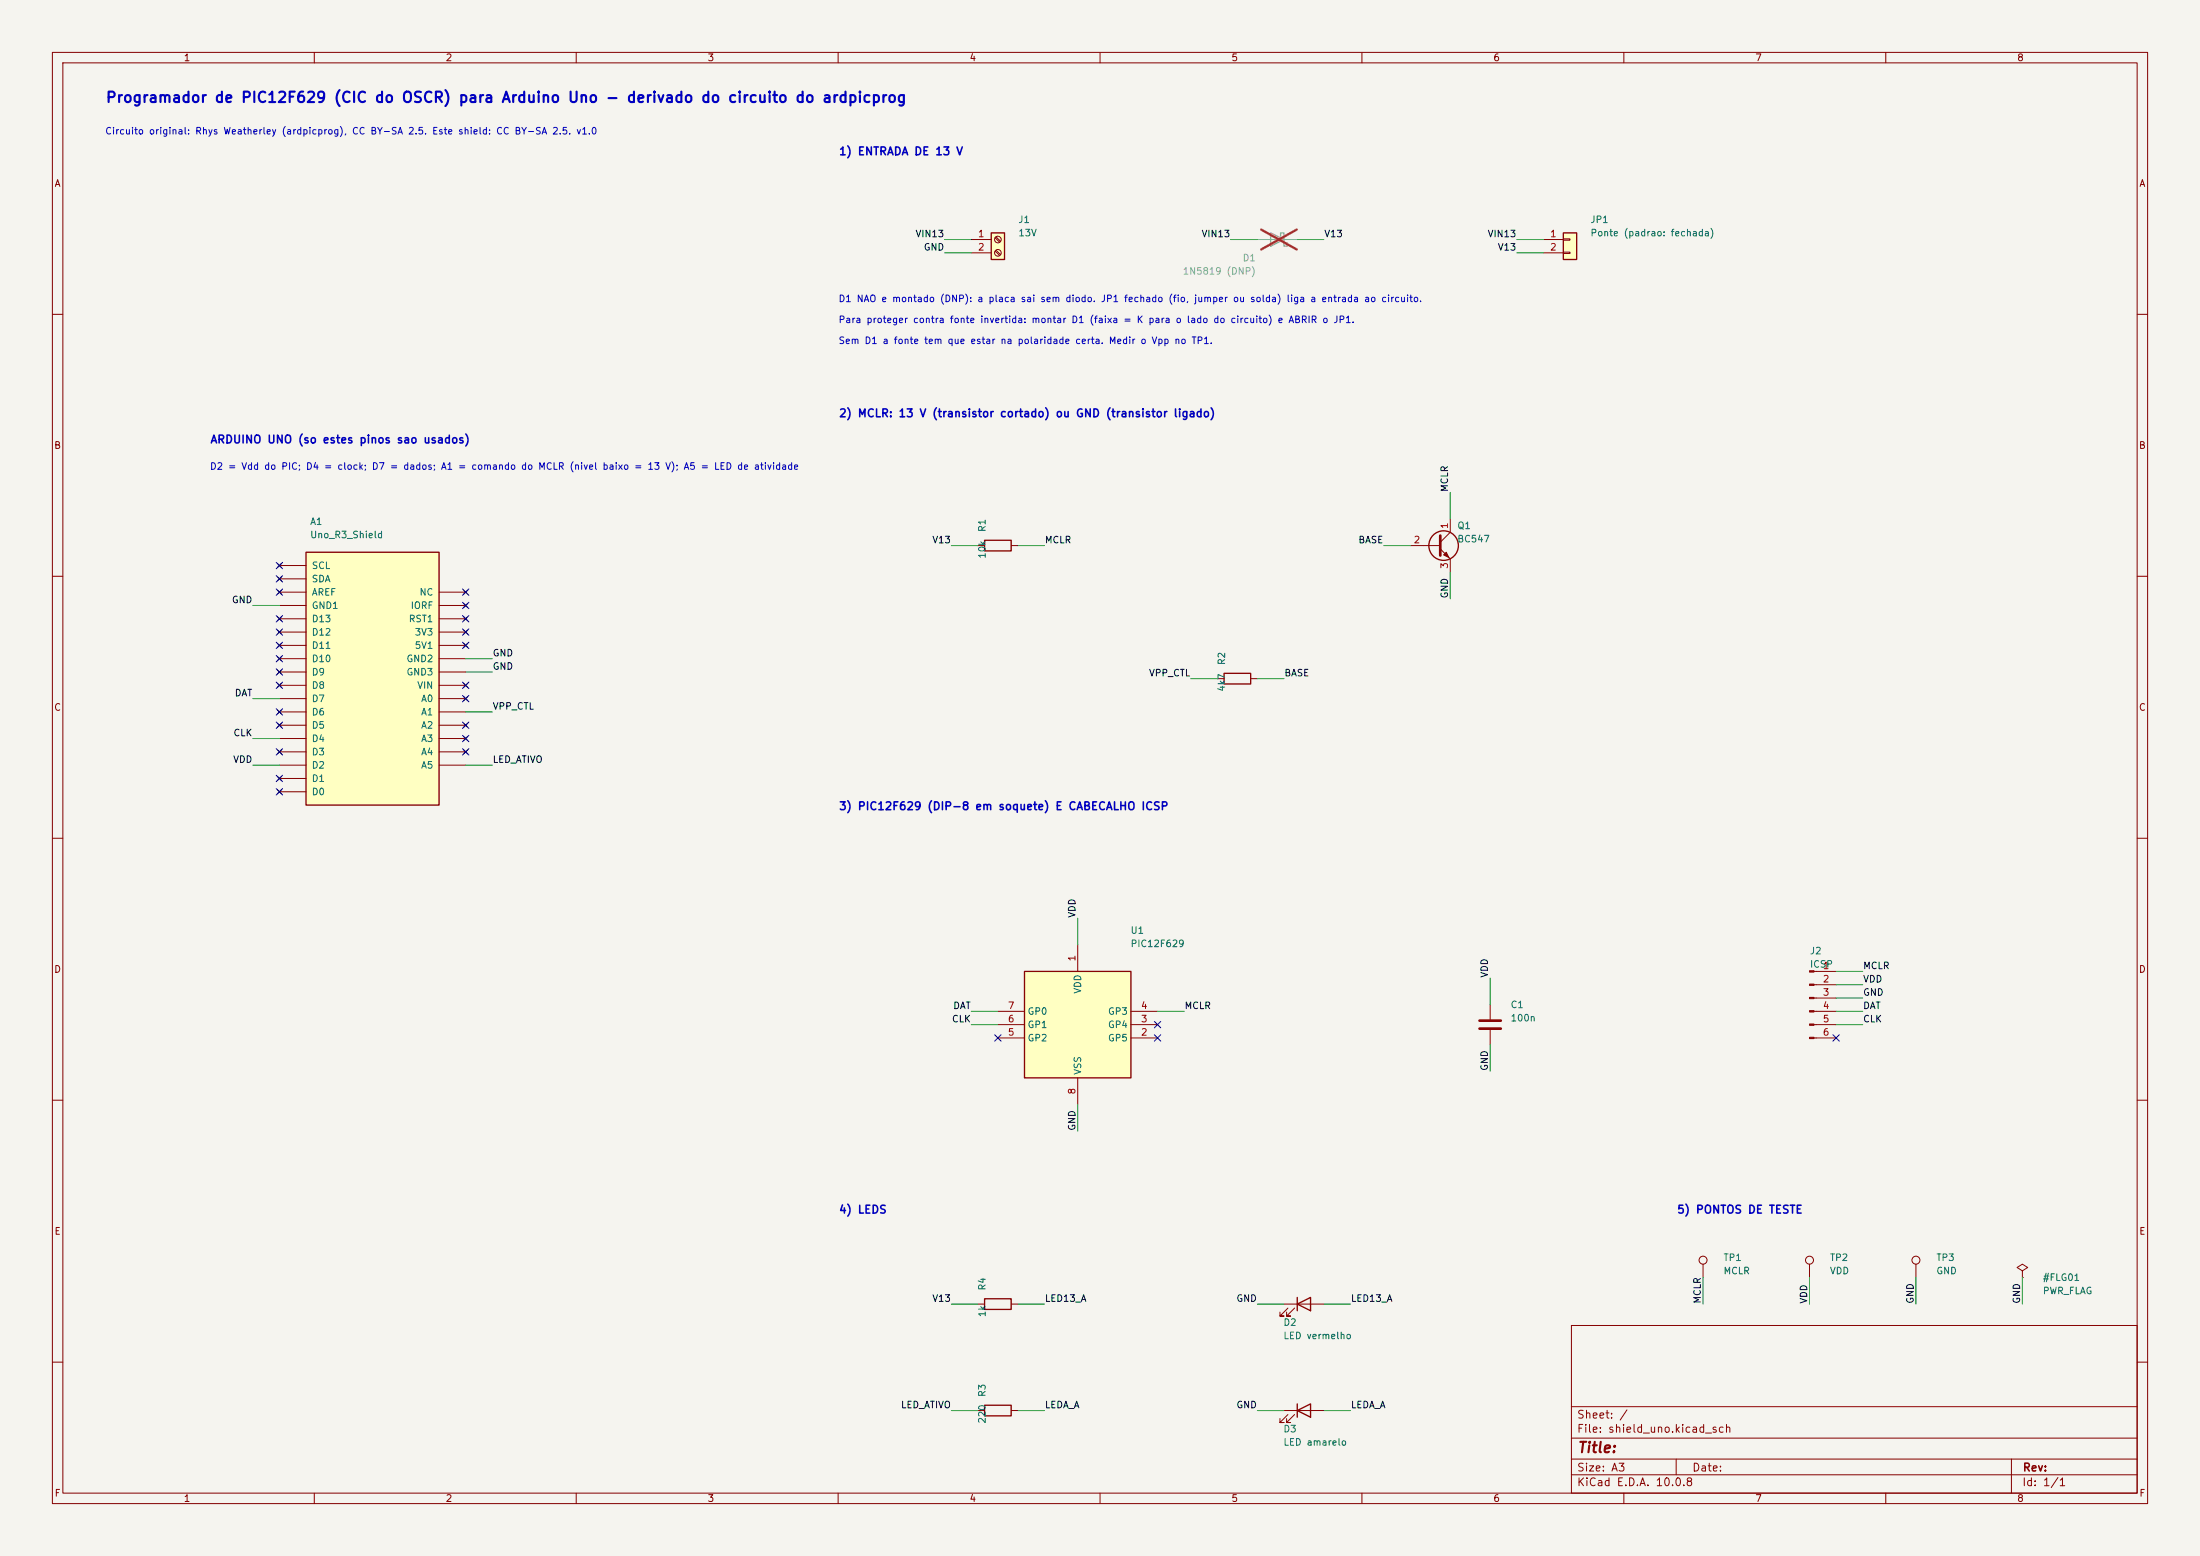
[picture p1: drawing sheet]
<svg xmlns="http://www.w3.org/2000/svg" width="420mm" height="297mm" viewBox="0 0 420 297" stroke-linecap="round" stroke-linejoin="round" font-family="sans-serif">
<path d="M0 0h420v297h-420z" fill="#f5f4ef" stroke="#f5f4ef" stroke-width=".19"/>
<g fill="none" stroke="#840000" stroke-width=".19">
<path d="M10 10h400v277h-400zM12 12h396v273h-396zM60 10v2M110 10v2M160 10v2M210 10v2M260 10v2M310 10v2M360 10v2M10 60h2M408 60h2M10 110h2"/>
<path d="M408 110h2M232.4 129.5h1.3M238.8 129.5h1.2M10 160h2M408 160h2M10 210h2M408 210h2M245.1 248.9h7.6M245.9 249.7l-1.6 1.5h.8h-.8v-.8M247.1 249.7l-1.5 1.5h.8h-.8v-.8M300 253h108v32h-108zM345.4 241.3v2.5"/>
<path d="M365.8 241.3v2.5M386.1 242.6l1-.7-1-.6-1 .6 1 .7v1.2M386.1 243.8h.1M10 260h2M300 278.5h108M300 274.5h108M300 268.5h108M320 278.5v3M384 278.5v6.5M408 260h2M60 285v2M110 285v2"/>
<path d="M160 285v2M210 285v2M260 285v2M300 281.5h108M310 285v2M360 285v2"/>
<circle cx="345.4" cy="240.5" r=".76"/>
<circle cx="365.8" cy="240.5" r=".76"/>
</g>
<path d="M233.7 128.5h5.1v2.1h-5.1zM247.6 248.9l2.6-1.3v2.6zM247.6 247.6v2.6" fill="none" stroke="#840000" stroke-width=".25"/>
<path d="M58.4 105.4h25.4v48.3h-25.4z" fill="#ffffc2"/>
<path d="M58.4 105.4h25.4v48.3h-25.4z" fill="none" stroke="#840000" stroke-width=".25"/>
<g fill="none" stroke="#840000" stroke-width=".19">
<path d="M53 112.6l.7 .8M53 117.7l.7 .8M53 107.6l.7 .7M53 110.1l.7 .8M53.3 113h5.1M53.3 118.1h5.1M53.3 115.6h5.1M53.3 108h5.1M53.3 110.5h5.1M53.7 112.6l-.7 .8M53.7 117.7l-.7 .8M53.7 107.6l-.7 .7"/>
<path d="M53.7 110.1l-.7 .8M83.8 113h5.1M83.8 118.1h5.1M83.8 115.6h5.1M88.5 115.2l.8 .8M88.5 112.6l.8 .8M88.5 117.7l.8 .8M89.3 115.2l-.8 .8M89.3 112.6l-.8 .8M89.3 117.7l-.8 .8M53 138l.7 .8M53 135.5l.7 .8"/>
<path d="M53 130.4l.7 .8M53 127.9l.7 .8M53 125.3l.7 .8M53 122.8l.7 .8M53 120.3l.7 .7M53.3 120.7h5.1M53.3 123.2h5.1M53.3 133.4h5.1M53.3 135.9h5.1M53.3 138.4h5.1M53.3 130.8h5.1M53.3 128.3h5.1"/>
<path d="M53.3 125.7h5.1M53.7 138l-.7 .8M53.7 135.5l-.7 .8M53.7 130.4l-.7 .8M53.7 127.9l-.7 .8M53.7 125.3l-.7 .8M53.7 122.8l-.7 .8M53.7 120.3l-.7 .7M83.8 120.7h5.1M83.8 123.2h5.1M83.8 133.4h5.1M83.8 135.9h5.1"/>
<path d="M83.8 138.4h5.1M83.8 130.8h5.1M83.8 128.3h5.1M83.8 125.7h5.1M88.5 120.3l.8 .7M88.5 122.8l.8 .8M88.5 133l.8 .7M88.5 138l.8 .8M88.5 130.4l.8 .8M89.3 120.3l-.8 .7M89.3 122.8l-.8 .8M89.3 133l-.8 .7"/>
<path d="M89.3 138l-.8 .8M89.3 130.4l-.8 .8M53 150.7l.7 .8M53 148.2l.7 .8M53 143.1l.7 .8M53.3 141h5.1M53.3 143.5h5.1M53.3 146.1h5.1M53.3 151.1h5.1M53.3 148.6h5.1M53.7 150.7l-.7 .8M53.7 148.2l-.7 .8"/>
<path d="M53.7 143.1l-.7 .8M83.8 141h5.1M83.8 143.5h5.1M83.8 146.1h5.1M88.5 140.6l.8 .8M88.5 143.1l.8 .8M89.3 140.6l-.8 .8M89.3 143.1l-.8 .8"/>
</g>
<path d="M195.6 185.4h20.3v20.3h-20.3z" fill="#ffffc2"/>
<g fill="none" stroke="#840000" stroke-width=".25">
<path d="M188 103.1h5v2.1h-5zM195.6 185.4h20.3v20.3h-20.3zM188 247.9h5v2h-5z"/>
<circle cx="275.6" cy="104.1" r="2.82"/>
</g>
<g fill="none" stroke="#840000" stroke-width=".19">
<path d="M276.9 99.1v2.5l-1.9 1.9M186.7 104.1h1.3M193 104.1h1.3M269.2 104.1h5.8M275 104.8l1.9 1.9v2.5M190.5 198.1h5.1M190.5 195.6h5.1M190.5 193h5.1M205.7 180.3v5.1M215.9 198.1h5.1M215.9 195.6h5.1M215.9 193h5.1"/>
<path d="M205.7 205.7v5.1M186.7 248.9h1.3M193 248.9h1.3M325.1 241.3v2.5"/>
<circle cx="325.1" cy="240.5" r=".76"/>
</g>
<path d="M275 102.2v3.8" fill="none" stroke="#840000" stroke-width=".51"/>
<path d="M276.1 105.4l.5 1-1-.5z" fill="#840000" stroke="#840000" stroke-width=".19"/>
<path d="M242.6 44.5l2.5 1.2-2.5 1.3zM244.5 45.1v-.6h.6v2.5h.6v-.6" fill="none" stroke="#9c9b98" stroke-width=".25"/>
<path d="M240 45.7h7.6" fill="none" stroke="#9c9b98" stroke-width=".19"/>
<path d="M240.8 43.8l6.7 3.8M247.5 43.8l-6.7 3.8" fill="none" stroke="#e12e31" stroke-width=".46"/>
<path d="M189.2 44.5h2.6v5h-2.6z" fill="#ffffc2"/>
<path d="M189.2 44.5h2.6v5h-2.6zM188 268.2h5v2.1h-5z" fill="none" stroke="#840000" stroke-width=".25"/>
<g fill="none" stroke="#840000" stroke-width=".19">
<path d="M185.4 45.7h3.8M185.4 48.3h3.8M190 45.4l.8 .8M190 47.9l.8 .9M190.1 45.2l.9 .9M190.1 47.8l.9 .8M346.3 185.4h4.2M346.3 188h4.2M346.3 190.5h4.2M346.3 193h4.2M346.3 195.6h4.2M346.3 198.1h4.2"/>
<path d="M186.7 269.2h1.3M193 269.2h1.3"/>
<circle cx="190.5" cy="45.7" r=".63"/>
<circle cx="190.5" cy="48.3" r=".63"/>
</g>
<g fill="#840000" stroke="#840000" stroke-width=".19">
<path d="M345.4 185.3h.9v.2h-.9z"/>
<path d="M345.4 187.8h.9v.3h-.9z"/>
<path d="M345.4 190.4h.9v.2h-.9z"/>
<path d="M345.4 192.9h.9v.3h-.9z"/>
<path d="M345.4 195.5h.9v.2h-.9z"/>
<path d="M345.4 198h.9v.2h-.9z"/>
</g>
<path d="M298.4 44.5h2.6v5h-2.6z" fill="#ffffc2"/>
<path d="M298.4 44.5h2.6v5h-2.6zM247.6 269.2l2.6-1.2v2.5zM247.6 268v2.5" fill="none" stroke="#840000" stroke-width=".25"/>
<path d="M294.6 45.7h3.8M294.6 48.3h3.8M298.4 45.6h1.3v.2h-1.3zM298.4 48.1h1.3v.3h-1.3zM284.5 191.8v2.8M284.5 196.6v2.8M245.1 269.2h7.6M245.9 270l-1.6 1.5h.8h-.8v-.7M247.1 270l-1.5 1.5h.8h-.8v-.7" fill="none" stroke="#840000" stroke-width=".19"/>
<path d="M282.4 194.8h4.1M282.4 196.3h4.1" fill="none" stroke="#840000" stroke-width=".51"/>
<g fill="none" stroke="#009600" stroke-width=".19">
<path d="M180.3 45.7h5.1M180.3 48.3h5.1M234.9 45.7h5.1M247.6 45.7h5.1M289.6 45.7h5M289.6 48.3h5M276.9 94v5.1M48.3 115.6h5M181.6 104.1h5.1M194.3 104.1h5.1M264.2 104.1h5M276.9 109.2v5.1"/>
<path d="M48.3 133.4h5M88.9 135.9h5.1M88.9 125.7h5.1M88.9 128.3h5.1M227.3 129.5h5.1M240 129.5h5.1M48.3 146.1h5M48.3 141h5M88.9 146.1h5.1M205.7 175.3v5M185.4 193h5.1M185.4 195.6h5.1"/>
<path d="M221 193h5.1M284.5 186.7v5.1M284.5 199.4v5.1M350.5 193h5.1M350.5 195.6h5.1M350.5 185.4h5.1M350.5 190.5h5.1M350.5 188h5.1M205.7 210.8v5.1M181.6 248.9h5.1M194.3 248.9h5.1M240 248.9h5.1"/>
<path d="M252.7 248.9h5.1M325.1 243.8v5.1M345.4 243.8v5.1M365.8 243.8v5.1M386.1 243.8v5.1M181.6 269.2h5.1M194.3 269.2h5.1M240 269.2h5.1M252.7 269.2h5.1"/>
</g>
<g fill="none" stroke="#000084" stroke-width=".19">
<path d="M52.7 107.3l1.2 1.3M52.7 109.9l1.2 1.2M52.7 117.5l1.2 1.2M52.7 112.4l1.2 1.2M53.9 107.3l-1.2 1.3M53.9 109.9l-1.2 1.2M53.9 117.5l-1.2 1.2M53.9 112.4l-1.2 1.2M88.3 117.5l1.2 1.2M88.3 115l1.2 1.2M88.3 112.4l1.2 1.2M89.5 117.5l-1.2 1.2"/>
<path d="M89.5 115l-1.2 1.2M89.5 112.4l-1.2 1.2M52.7 137.8l1.2 1.2M52.7 135.3l1.2 1.2M52.7 120l1.2 1.3M52.7 127.7l1.2 1.2M52.7 125.1l1.2 1.2M52.7 122.6l1.2 1.2M52.7 130.2l1.2 1.2M53.9 137.8l-1.2 1.2M53.9 135.3l-1.2 1.2M53.9 120l-1.2 1.3"/>
<path d="M53.9 127.7l-1.2 1.2M53.9 125.1l-1.2 1.2M53.9 122.6l-1.2 1.2M53.9 130.2l-1.2 1.2M88.3 130.2l1.2 1.2M88.3 122.6l1.2 1.2M88.3 132.7l1.2 1.3M88.3 137.8l1.2 1.2M88.3 120l1.2 1.3M89.5 130.2l-1.2 1.2M89.5 122.6l-1.2 1.2M89.5 132.7l-1.2 1.3"/>
<path d="M89.5 137.8l-1.2 1.2M89.5 120l-1.2 1.3M52.7 142.9l1.2 1.2M52.7 148l1.2 1.2M52.7 150.5l1.2 1.2M53.9 150.5l-1.2 1.2M53.9 148l-1.2 1.2M53.9 142.9l-1.2 1.2M88.3 142.9l1.2 1.2M88.3 140.4l1.2 1.2M89.5 142.9l-1.2 1.2M89.5 140.4l-1.2 1.2"/>
<path d="M189.9 197.5l1.2 1.2M191.1 197.5l-1.2 1.2M220.4 197.5l1.2 1.2M220.4 195l1.2 1.2M221.6 197.5l-1.2 1.2M221.6 195l-1.2 1.2M349.9 197.5l1.2 1.2M351.1 197.5l-1.2 1.2"/>
</g>
<text font-size="2" fill="#0000c2" x="20.1" y="20.1">Programador de PIC12F629 (CIC do OSCR) para Arduino Uno - derivado do circuito do ardpicprog</text>
<text font-size="2" fill="#840000" x="301" y="277.8">Title:</text>
<g font-size="1.5" fill="#0000c2">
<text x="160" y="30">1) ENTRADA DE 13 V</text>
<text x="160" y="80">2) MCLR: 13 V (transistor cortado) ou GND (transistor ligado)</text>
<text x="40" y="85">ARDUINO UNO (so estes pinos sao usados)</text>
<text x="160" y="155">3) PIC12F629 (DIP-8 em soquete) E CABECALHO ICSP</text>
<text x="160" y="232">4) LEDS</text>
<text x="320" y="232">5) PONTOS DE TESTE</text>
</g>
<g font-size="1.5" fill="#840000">
<text x="300.9" y="273.8">File: shield_uno.kicad_sch</text>
<text x="300.9" y="271.1">Sheet: /</text>
<text x="300.9" y="281.2">Size: A3</text>
<text x="322.9" y="281.2">Date:</text>
<text x="386" y="281.2">Rev:</text>
<text x="300.9" y="284">KiCad E.D.A. 10.0.8</text>
<text x="385.9" y="284">Id: 1/1</text>
</g>
<g font-size="1.3" fill="#840000">
<text x="35" y="12">1</text>
<text x="85" y="12">2</text>
<text x="135" y="12">3</text>
<text x="185" y="12">4</text>
<text x="235" y="12">5</text>
<text x="285" y="12">6</text>
<text x="335" y="12">7</text>
<text x="385" y="12">8</text>
<text x="10.3" y="36">A</text>
<text x="408.3" y="36">A</text>
<text x="10.2" y="86">B</text>
<text x="408.2" y="86">B</text>
<text x="10.2" y="136">C</text>
<text x="408.2" y="136">C</text>
<text x="10.2" y="186">D</text>
<text x="408.2" y="186">D</text>
<text x="10.3" y="236">E</text>
<text x="408.3" y="236">E</text>
<text x="10.3" y="286">F</text>
<text x="35" y="287">1</text>
<text x="85" y="287">2</text>
<text x="135" y="287">3</text>
<text x="185" y="287">4</text>
<text x="235" y="287">5</text>
<text x="285" y="287">6</text>
<text x="335" y="287">7</text>
<text x="385" y="287">8</text>
<text x="408.3" y="286">F</text>
</g>
<g font-size="1.3" fill="#0000c2">
<text x="20" y="26">Circuito original: Rhys Weatherley (ardpicprog), CC BY-SA 2.5. Este shield: CC BY-SA 2.5. v1.0</text>
<text x="160" y="58">D1 NAO e montado (DNP): a placa sai sem diodo. JP1 fechado (fio, jumper ou solda) liga a entrada ao circuito.</text>
<text x="160" y="62">Para proteger contra fonte invertida: montar D1 (faixa = K para o lado do circuito) e ABRIR o JP1.</text>
<text x="160" y="66">Sem D1 a fonte tem que estar na polaridade certa. Medir o Vpp no TP1.</text>
<text x="40" y="90">D2 = Vdd do PIC; D4 = clock; D7 = dados; A1 = comando do MCLR (nivel baixo = 13 V); A5 = LED de atividade</text>
</g>
<g font-size="1.3" fill="#0f0f0f">
<text x="174.7" y="45.6">VIN13</text>
<text x="229.3" y="45.6">VIN13</text>
<text x="252.7" y="45.6">V13</text>
<text x="283.9" y="45.6">VIN13</text>
<text x="176.2" y="48.1">GND</text>
<text x="285.8" y="48.1">V13</text>
<text x="276.7" y="94" transform="rotate(-90 276.7 94)">MCLR</text>
<text x="177.9" y="104">V13</text>
<text x="199.4" y="104">MCLR</text>
<text x="259.2" y="104">BASE</text>
<text x="44.2" y="115.4">GND</text>
<text x="276.7" y="114.3" transform="rotate(-90 276.7 114.3)">GND</text>
<text x="94" y="125.6">GND</text>
<text x="94" y="128.1">GND</text>
<text x="219.2" y="129.4">VPP_CTL</text>
<text x="245.1" y="129.4">BASE</text>
<text x="44.7" y="133.2">DAT</text>
<text x="94" y="135.8">VPP_CTL</text>
<text x="44.5" y="140.8">CLK</text>
<text x="44.4" y="145.9">VDD</text>
<text x="94" y="145.9">LED_ATIVO</text>
<text x="205.6" y="175.3" transform="rotate(-90 205.6 175.3)">VDD</text>
<text x="355.6" y="185.3">MCLR</text>
<text x="284.4" y="186.7" transform="rotate(-90 284.4 186.7)">VDD</text>
<text x="355.6" y="190.4">GND</text>
<text x="355.6" y="187.8">VDD</text>
<text x="181.6" y="195.5">CLK</text>
<text x="181.9" y="192.9">DAT</text>
<text x="226" y="192.9">MCLR</text>
<text x="355.6" y="195.5">CLK</text>
<text x="355.6" y="192.9">DAT</text>
<text x="284.4" y="204.5" transform="rotate(-90 284.4 204.5)">GND</text>
<text x="205.6" y="215.9" transform="rotate(-90 205.6 215.9)">GND</text>
<text x="177.9" y="248.8">V13</text>
<text x="199.4" y="248.8">LED13_A</text>
<text x="235.9" y="248.8">GND</text>
<text x="257.8" y="248.8">LED13_A</text>
<text x="325" y="248.9" transform="rotate(-90 325 248.9)">MCLR</text>
<text x="345.3" y="248.9" transform="rotate(-90 345.3 248.9)">VDD</text>
<text x="365.6" y="248.9" transform="rotate(-90 365.6 248.9)">GND</text>
<text x="386" y="248.9" transform="rotate(-90 386 248.9)">GND</text>
<text x="171.9" y="269.1">LED_ATIVO</text>
<text x="199.4" y="269.1">LEDA_A</text>
<text x="235.9" y="269.1">GND</text>
<text x="257.8" y="269.1">LEDA_A</text>
</g>
<g font-size="1.3" fill="#a90000">
<text x="186.6" y="45.6">1</text>
<text x="295.8" y="45.6">1</text>
<text x="186.6" y="48.1">2</text>
<text x="295.8" y="48.1">2</text>
<text x="276.7" y="101.1" transform="rotate(-90 276.7 101.1)">1</text>
<text x="269.8" y="104">2</text>
<text x="276.7" y="108.7" transform="rotate(-90 276.7 108.7)">3</text>
<text x="205.6" y="183.6" transform="rotate(-90 205.6 183.6)">1</text>
<text x="347.9" y="185.3">1</text>
<text x="347.9" y="187.8">2</text>
<text x="347.9" y="190.4">3</text>
<text x="192.3" y="198">5</text>
<text x="192.3" y="195.4">6</text>
<text x="192.3" y="192.9">7</text>
<text x="217.7" y="198">2</text>
<text x="217.7" y="195.4">3</text>
<text x="217.7" y="192.9">4</text>
<text x="347.9" y="192.9">4</text>
<text x="347.9" y="195.4">5</text>
<text x="347.9" y="198">6</text>
<text x="205.6" y="209" transform="rotate(-90 205.6 209)">8</text>
</g>
<g font-size="1.3" fill="#006464">
<text x="194.3" y="42.9">J1</text>
<text x="194.3" y="45.4">13V</text>
<text x="303.5" y="42.9">JP1</text>
<text x="303.5" y="45.4">Ponte (padrao: fechada)</text>
<text x="59.1" y="100.5">A1</text>
<text x="188.5" y="101.7" transform="rotate(-90 188.5 101.7)">R1</text>
<text x="278.1" y="101.3">Q1</text>
<text x="59.1" y="103">Uno_R3_Shield</text>
<text x="188.5" y="106.7" transform="rotate(-90 188.5 106.7)">10k</text>
<text x="278.1" y="103.8">BC547</text>
<text x="59.4" y="114">AREF</text>
<text x="59.4" y="108.9">SCL</text>
<text x="59.4" y="111.5">SDA</text>
<text x="80" y="114">NC</text>
<text x="59.4" y="119.1">D13</text>
<text x="59.4" y="116.5">GND1</text>
<text x="77.9" y="119.1">RST1</text>
<text x="78.3" y="116.5">IORF</text>
<text x="59.4" y="124.2">D11</text>
<text x="59.4" y="121.6">D12</text>
<text x="79.1" y="121.6">3V3</text>
<text x="79.1" y="124.2">5V1</text>
<text x="59.4" y="131.8">D8</text>
<text x="59.4" y="129.2">D9</text>
<text x="59.4" y="126.7">D10</text>
<text x="77.5" y="126.7">GND2</text>
<text x="77.5" y="129.2">GND3</text>
<text x="79.6" y="131.8">VIN</text>
<text x="234.2" y="127.1" transform="rotate(-90 234.2 127.1)">R2</text>
<text x="59.4" y="136.9">D6</text>
<text x="59.4" y="134.3">D7</text>
<text x="80.3" y="134.3">A0</text>
<text x="80.3" y="136.9">A1</text>
<text x="234.2" y="132.1" transform="rotate(-90 234.2 132.1)">4k7</text>
<text x="59.4" y="141.9">D4</text>
<text x="59.4" y="139.4">D5</text>
<text x="80.3" y="139.4">A2</text>
<text x="80.3" y="141.9">A3</text>
<text x="59.4" y="149.6">D1</text>
<text x="59.4" y="147">D2</text>
<text x="59.4" y="144.5">D3</text>
<text x="80.3" y="144.5">A4</text>
<text x="80.3" y="147">A5</text>
<text x="59.4" y="152.1">D0</text>
<text x="215.7" y="178.5">U1</text>
<text x="215.7" y="181.1">PIC12F629</text>
<text x="345.4" y="182.5">J2</text>
<text x="345.4" y="185">ICSP</text>
<text x="206.7" y="189.8" transform="rotate(-90 206.7 189.8)">VDD</text>
<text x="196.1" y="196.5">GP1</text>
<text x="196.1" y="194">GP0</text>
<text x="211.4" y="196.5">GP4</text>
<text x="211.4" y="194">GP3</text>
<text x="288.3" y="192.7">C1</text>
<text x="288.3" y="195.3">100n</text>
<text x="196.1" y="199.1">GP2</text>
<text x="211.4" y="199.1">GP5</text>
<text x="206.7" y="205.3" transform="rotate(-90 206.7 205.3)">VSS</text>
<text x="328.9" y="241">TP1</text>
<text x="328.9" y="243.5">MCLR</text>
<text x="349.2" y="241">TP2</text>
<text x="349.2" y="243.5">VDD</text>
<text x="369.6" y="241">TP3</text>
<text x="369.6" y="243.5">GND</text>
<text x="389.9" y="244.8">#FLG01</text>
<text x="188.5" y="251.5" transform="rotate(-90 188.5 251.5)">1k</text>
<text x="188.5" y="246.4" transform="rotate(-90 188.5 246.4)">R4</text>
<text x="389.9" y="247.3">PWR_FLAG</text>
<text x="244.9" y="253.4">D2</text>
<text x="244.9" y="255.9">LED vermelho</text>
<text x="188.5" y="266.8" transform="rotate(-90 188.5 266.8)">R3</text>
<text x="188.5" y="271.8" transform="rotate(-90 188.5 271.8)">220</text>
<text x="244.9" y="273.7">D3</text>
<text x="244.9" y="276.2">LED amarelo</text>
</g>
<g font-size="1.3" fill="#939391">
<text x="225.7" y="52.7">1N5819 (DNP)</text>
<text x="237.1" y="50.2">D1</text>
</g>
</svg>
